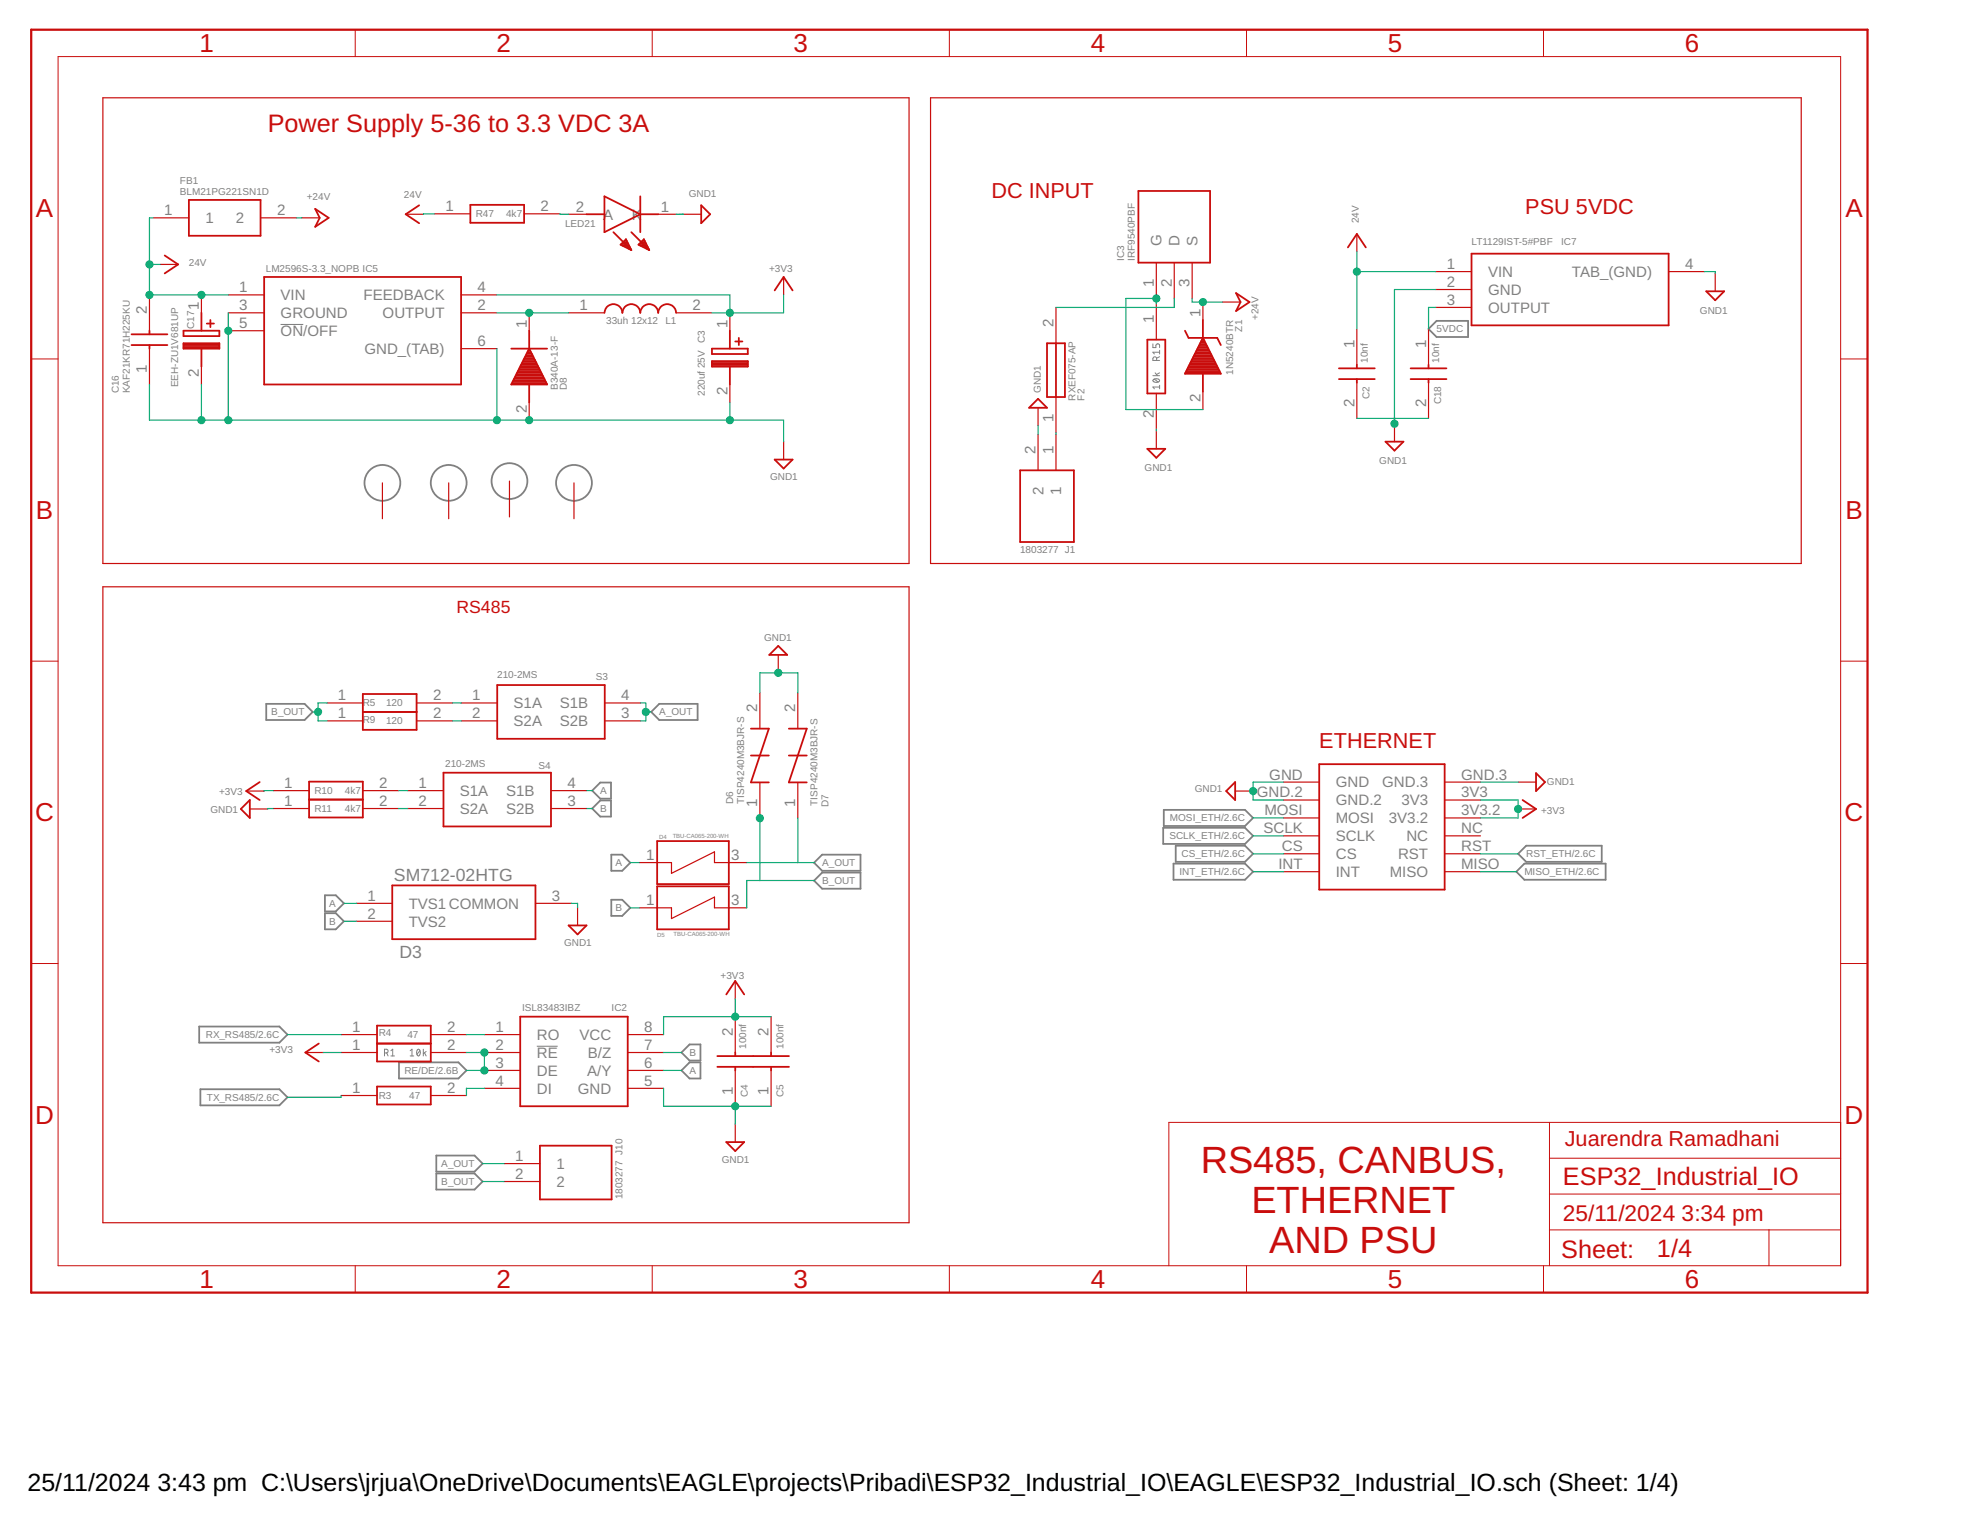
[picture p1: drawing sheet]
<svg xmlns="http://www.w3.org/2000/svg" width="279mm" height="216mm" viewBox="0 0 279 216" stroke-linecap="round" stroke-linejoin="round" font-family="sans-serif">
<g fill="none" stroke="#808080" stroke-width=".25">
<path d="M203.6 45.5h4.5v2.3h-4.5l-1.1-1.2zM37.7 99.8h5.5l1.1 1.1-1.1 1.2h-5.5zM83.9 114.6l1.2-1.1h1.5v2.3h-1.5zM83.9 112.1l1.2-1.2h1.5v2.3h-1.5zM92.3 100.9l1.2-1.1h5.4v2.3h-5.4zM164.9 117.3h11.6l1.1 1.2-1.1 1.1h-11.6zM165 114.8h11.5l1.1 1.2-1.1 1.1h-11.5zM166.7 119.9h9.8l1.1 1.1-1.1 1.2h-9.8zM46.1 129.5h1.5l1.1 1.1-1.1 1.1h-1.5zM46.1 126.9h1.5l1.1 1.2-1.1 1.1h-1.5zM86.7 127.6h1.5l1.1 1.1-1.1 1.1h-1.5zM86.7 121.2h1.5l1.1 1.1-1.1 1.1h-1.5z"/>
<path d="M115.4 122.3l1.1-1.1h5.5v2.2h-5.5zM115.4 124.8l1.1-1.1h5.5v2.3h-5.5zM166.3 122.4h10.2l1.1 1.2-1.1 1.1h-10.2zM214.9 123.6l1.2-1.2h11.5v2.3h-11.5zM215.2 121l1.1-1.1h10.8v2.3h-10.8zM28.2 145.5h11.4l1.1 1.2-1.1 1.1h-11.4zM28.4 154.4h11.2l1.1 1.2-1.1 1.1h-11.2zM56.6 150.6h8.4l1.1 1.1-1.1 1.2h-8.4zM96.6 149.2l1.1-1.1h1.6v2.2h-1.6zM96.6 151.7l1.1-1.1h1.6v2.3h-1.6zM61.8 163.8h5.5l1.1 1.2-1.1 1.1h-5.5zM61.8 166.3h5.5l1.1 1.2-1.1 1.1h-5.5z"/>
<circle cx="54.2" cy="68.5" r="2.54"/>
<circle cx="63.6" cy="68.5" r="2.54"/>
<circle cx="72.2" cy="68.2" r="2.54"/>
<circle cx="81.4" cy="68.5" r="2.54"/>
</g>
<g fill="none" stroke="#808080" stroke-width=".14">
<path d="M163.4 48.7v.6h.5v-.4l.2-.2 .3 .2v.4M163.4 53.3h1M163.5 53.8a.48 .48 0 0 1 .5-.1 .48 .48 0 0 1 .3 .4l-.2 .1h-.4l-.2-.1zM163.6 53.7l.6 .5M163.7 52.9l.4 .4M164 51.1l-.1-.4-.1-.1h-.3l-.1 .5h1M164.4 54.9h-1l.2 .2M164.4 49.7v.5M164.4 54.6v.5M164.4 52.9l-.5 .2M164.4 50.6l-.4 .2M164.4 49.9h-1l.2 .3"/>
<path d="M54.5 149.3l.5-.1v-.4l-.5-.1v1M54.8 149.3l.2 .4M55.4 149.7h.5M55.4 148.9l.3-.2v1M58.1 148.9l.3-.2v1M58.1 149.7h.6M59.2 148.8l.1-.1a.55 .55 0 0 1 0 1l-.2-.3v-.4zM59.5 148.9l-.4 .6M60 148.7v1M60.2 149.2l.2 .5M60.4 149.1l-.4 .3"/>
</g>
<path d="M39.8 46h3.2M76.1 148.3h3" fill="none" stroke="#808080" stroke-width=".15"/>
<g fill="none" stroke="#c90d0c" stroke-width=".17">
<path d="M14.6 13.9h114.3v66h-114.3zM131.9 13.9h123.4v66h-123.4zM21.7 30.9h5.1M22.7 37.5h2.6M36.9 30.9h5.1M42.8 30.9h2.5M57.5 30.4h2.5M61.6 30.3h5.1M74.3 30.3h5.1M80.6 30.4h2.5M93.3 30.4h2.5M96.9 30.4h2.5"/>
<path d="M111.1 39.3v2.5M163.9 37.2v5.1M166.5 37.2v5.1M169 37.2v5.1M192.3 33.2v2.5M203.5 38.5h5.1M236.5 38.5h5.1M243.1 38.8v2.5M21.2 41.8v5.1M21.2 49.4v5.1M28.6 41.8v2.5M28.6 52v2.5"/>
<path d="M32.4 41.8h5M32.4 44.3h5M32.4 46.9h5M65.4 41.8h5M65.4 44.3h5M65.4 49.4h5M75 44.3v2.6M75 57v2.6M80.6 44.3h5.1M95.8 44.3h5.1M103.5 44.3v2.6M103.5 54.5v2.5"/>
<path d="M147.2 57.8v2.5M149.7 43.6v5.1M149.7 56.3v5M163.9 43.1v5.1M163.9 55.8v5M170.5 42.8v2.6M170.5 55.5v2.6M173.3 42.8h2.6M192.3 46.6v5.1M192.3 54.3v5M202.5 46.6v5.1M202.5 54.3v5"/>
<path d="M203.5 41h5.1M203.5 43.6h5.1M54.2 68.5v5M63.6 68.5v5M72.2 68.2v5.1M81.4 68.5v5M111.1 62.6v2.6M147.2 61.6v5.1M149.7 61.6v5.1M163.9 61.1v2.5M197.7 60.1v2.5M14.6 83.2h114.3v90.1h-114.3z"/>
<path d="M46.4 99.7h5M59.1 99.7h5M65.4 99.7h5.1M85.7 99.7h5.1M107.7 98.2v5.1M110.3 92.8v2.6M113.1 98.2v5.1M34.9 112.1h2.5M35.4 114.7h2.6M38.7 112.1h5.1M38.7 114.6h5.1M46.4 102.2h5"/>
<path d="M51.4 112.1h5.1M51.4 114.6h5.1M57.8 112.1h5.1M57.8 114.6h5.1M59.1 102.2h5M65.4 102.2h5.1M78.1 112.1h5.1M78.1 114.6h5.1M85.7 102.2h5.1M107.7 110.9v5.1M113.1 110.9v5.1M175.1 112.1h2.5"/>
<path d="M181.9 110.9h5.1M181.9 113.4h5.1M181.9 116h5.1M181.9 118.5h5.1M204.8 110.9h5.1M204.8 113.4h5.1M204.8 116h5.1M204.8 118.5h5.1M215.2 114.7h2.5M215.2 110.9h2.5M50.5 128.1h5.1M50.5 130.6h5.1"/>
<path d="M75.9 128.1h5.1M81.9 128.7v2.5M90.6 122.3h4.6v1.5l6.1-3v1.5h4.6M90.6 128.7h4.6v1.5l6.1-3v1.5h4.6M104.2 139.1v2.5M181.9 121h5.1M181.9 123.6h5.1M204.8 121h5.1M204.8 123.6h5.1M43.3 149.2h2.5M48.4 155.3h5M48.4 146.7h5"/>
<path d="M48.4 149.2h5M61.1 155.3h5M61.1 146.7h5M61.1 149.2h5M68.7 146.7h5M68.7 149.2h5M68.7 151.7h5M68.7 154.3h5M89 146.7h5.1M89 149.2h5.1M89 151.7h5.1M89 154.3h5.1"/>
<path d="M104.2 144.1v5.1M104.2 151.7v5.1M104.2 159.4v2.5M109.3 144.1v5.1M109.3 151.7v5.1M71.5 165h5M71.5 167.5h5"/>
</g>
<g fill="none" stroke="#c90d0c" stroke-width=".14">
<path d="M8.2 8h252.7v171.4h-252.7zM50.4 4.2v3.8M92.5 4.2v3.8M134.6 4.2v3.8M176.7 4.2v3.8M218.8 4.2v3.8M4.4 50.9h3.8M260.9 50.9h3.8M4.4 93.7h3.8M260.9 93.7h3.8M4.4 136.6h3.8M260.9 136.6h3.8"/>
<path d="M219.6 159.1v20.3M260.9 159.1h-95.2v20.3M50.4 179.4v3.8M92.5 179.4v3.8M134.6 179.4v3.8M176.7 179.4v3.8M218.8 179.4v3.8M219.6 174.3h41.3M219.6 169.3h41.3M219.6 164.2h41.3M250.8 174.3v5.1"/>
</g>
<path d="M4.4 4.2h260.3v179h-260.3z" fill="none" stroke="#c90d0c" stroke-width=".32"/>
<g fill="none" stroke="#c90d0c" stroke-width=".25">
<path d="M23.3 36.2l2 1.3-2 1.3M26.8 28.3h10.1v5.1h-10.1zM37.4 39.3h28v15.2h-28zM44.7 29.6l1.9 1.3-1.9 1.3 .6-1.3zM59.4 29.1l-1.9 1.3 1.9 1.2M66.7 29h7.6v2.6h-7.6zM83.1 30.4h2.6M85.7 27.8l5.1 2.6-5.1 2.5zM87 32.9l2.5 2.6M88.1 34.6h1M88.2 34.8h1M88.3 34.4h.7"/>
<path d="M88.5 34.1h.4M88.7 35h.6M88.7 33.9l-.7 .8 1.5 .8M88.7 33.9l.8 1.6M88.7 33.9l.1 .1M89.1 35.3h.3M89.5 32.9l2.5 2.6M90.6 34.6h1M90.8 27.8v5.1M90.8 30.4h2.5M90.8 34.8h.9M90.8 34.4h.7"/>
<path d="M91.1 34.1h.3M91.2 35h.6M91.3 33.9l-.8 .8 1.5 .8M91.3 33.9l.7 1.6M91.3 33.9v.1M91.7 35.3h.2M99.4 29.1l1.3 1.3-1.3 1.2zM161.4 27.1h10.1v10.1h-10.1zM191.1 35.1l1.2-1.9 1.3 1.9M208.6 36h27.9v10.1h-27.9zM18.6 48.9h5.1M18.6 47.4h5.1"/>
<path d="M21.2 46.9v.5M21.2 48.9v.5M26 48.7h5.1v.7h-5.1zM26 49.3h5.1M26 49h5.1M26 48.8h5.1M26 46.9h5.1v.7h-5.1zM28.6 44.3v2.6M28.6 49.4v2.6M29.3 45.9h1M29.8 45.4v1M72.5 49.4h5.1"/>
<path d="M72.5 54.4h5M72.7 54.1h4.7M72.8 53.9h4.5M72.9 53.7h4.3M73 53.5h4M73.1 53.3h3.8M73.2 53h3.6M73.3 52.8h3.4M73.4 52.6h3.2M73.6 52.4h2.9M73.7 52.2h2.7M73.8 51.9h2.5"/>
<path d="M73.9 51.7h2.3M74 51.5h2.1M74.1 51.3h1.8M74.2 51h1.6M74.3 50.8h1.4M74.4 50.6h1.2M74.5 50.4h1M74.7 50.1h.7M74.8 49.9h.5M74.9 49.7h.3M75 49.5h.1M75 49.4l2.6 5.1h-5.1z"/>
<path d="M75 46.9v2.5M75 54.5v2.5M85.7 44.3a1.27 1.27 0 0 1 1.3-1.2 1.27 1.27 0 0 1 1.2 1.2 1.27 1.27 0 0 1 1.3-1.2 1.27 1.27 0 0 1 1.3 1.2 1.27 1.27 0 0 1 1.2-1.2 1.27 1.27 0 0 1 1.3 1.2 1.27 1.27 0 0 1 1.3-1.2 1.27 1.27 0 0 1 1.2 1.2M100.9 49.4h5.1v.8h-5.1zM100.9 51.2h5.1v.8h-5.1zM100.9 51.9h5.1M100.9 51.7h5.1M100.9 51.5h5.1M100.9 51.3h5.1M103.5 46.9v2.5M103.5 52v2.5M104.2 48.4h1"/>
<path d="M104.7 47.9v1M109.8 41.2l1.3-1.9 1.3 1.9M147.2 56.5l1.2 1.3h-2.5zM148.4 48.7h2.6v7.6h-2.6zM149.7 48.7v7.6M162.6 48.2h2.6v7.6h-2.6zM168 46.9l.5 1h4.1l.5 1M168 52.8h5M168.2 52.6h4.7M168.3 52.4h4.4M168.4 52.2h4.2M168.5 51.9h4"/>
<path d="M168.6 51.7h3.8M168.7 51.5h3.6M168.8 51.3h3.4M168.9 51h3.2M169.1 50.8h2.9M169.2 50.6h2.7M169.3 50.4h2.4M169.4 50.1h2.2M169.5 49.9h2M169.6 49.7h1.8M169.7 49.5h1.6M169.8 49.3h1.4"/>
<path d="M169.9 49h1.2M170.1 48.8h.9M170.2 48.6h.7M170.3 48.4h.5M170.4 48.2h.2M170.5 45.4v2.5M170.5 53v2.5M170.5 47.9l2.6 5.1h-5.1zM175.2 41.6l1.9 1.2-1.9 1.3 .7-1.3zM189.8 52.2h5.1M189.8 53.7h5.1M192.3 51.7v.5"/>
<path d="M192.3 53.7v.6M200 52.2h5M200 53.7h5M202.5 51.7v.5M202.5 53.7v.6M241.9 41.3h2.5l-1.3 1.3zM109.8 65.2h2.6l-1.3 1.2zM144.6 66.7h7.6v10.1h-7.6zM162.6 63.6h2.6l-1.3 1.3zM196.4 62.6h2.5l-1.2 1.3zM51.4 98.4h7.7v5.1h-7.7zM70.5 97.1h15.2v7.6h-15.2z"/>
<path d="M110.3 91.6l1.3 1.2h-2.5zM35.4 113.4v2.6l-1.3-1.3zM36.8 110.9l-1.9 1.2 1.9 1.3M43.8 110.8h7.6v5.1h-7.6zM43.8 113.3h7.6M51.4 100.9h7.7M62.9 109.5h15.2v7.7h-15.2zM93.2 119.2h10.1v6.1h-10.1zM106.4 103.3h2.6l-2.6 7.6h2.6M106.4 107.1h2.6M111.8 103.3h2.6l-2.6 7.6h2.6M111.8 107.1h2.6"/>
<path d="M175.1 110.9v2.5l-1.3-1.3zM187 108.3h17.8v17.8h-17.8zM215.8 113.4l1.9 1.3-1.9 1.3M217.7 109.6l1.3 1.3-1.3 1.2zM55.6 125.5h20.3v7.6h-20.3zM80.6 131.2h2.5l-1.2 1.3zM93.2 125.6h10.1v6.1h-10.1zM45.2 147.9l-1.9 1.3 1.9 1.3M53.4 154h7.7v2.6h-7.7zM53.4 145.4h7.7v5.1h-7.7zM53.4 147.9h7.7M73.7 144.1h15.3v12.7h-15.3z"/>
<path d="M101.7 151.2h10.1M101.7 149.7h10.1M103 141l1.2-1.9 1.3 1.9M104.2 149.2v.5M104.2 151.2v.5M109.3 149.2v.5M109.3 151.2v.5M76.5 162.4h10.2v7.6h-10.2zM103 161.9h2.5l-1.3 1.3z"/>
</g>
<g fill="none" stroke="#0dab76" stroke-width=".17">
<path d="M21.2 37.5h1.5M21.7 30.9h-.5v10.9h11.2M42 30.9h.8M61.6 30.3l-1.6 .1M79.4 30.3l1.2 .1M95.8 30.4h1.1M192.3 38.5h11.2M192.3 35.7v10.9M241.6 38.5h1.5v.3M21.2 54.5v5.1h89.9v3M28.6 54.5v5.1M32.4 44.3v15.3"/>
<path d="M70.4 49.4v10.2M70.4 41.8h33.1v2.5M70.4 44.3h10.2M103.5 57v2.6M111.1 41.8v2.5h-10.2M163.9 43.1v-.8h-4.3v15.8h10.9M166.5 42.3v1.3h-16.8M169 42.3v.5h4.3M192.3 59.3h10.2M203.5 41h-5.8v19.1M203.5 43.6h-1v3M147.2 60.3v1.3"/>
<path d="M149.7 61.3v.3M163.9 60.8v.3M46.4 99.7h-1.3v2.5h1.3M64.1 99.7h1.3M90.8 99.7h.7v2.5h-.7M107.7 98.2v-2.8h5.4v2.8M38.7 114.6l-.7 .1M38.7 112.1h-1.3M44.3 100.9h.8M56.5 114.6h1.3M56.5 112.1h1.3M64.1 102.2h1.3"/>
<path d="M83.2 114.6h.7M83.2 112.1h.7M91.5 100.9h.8M107.7 115.9v8.9M113.1 116v6.3M177.6 116h4.3M177.6 118.5h4.3M181.9 110.9h-4.3v2.5h4.3M209.9 113.4h5.3v2.6h-5.3M209.9 110.9h5.3M48.7 128.1h1.8M48.7 130.6h1.8"/>
<path d="M81 128.1h.9v.6M89.4 128.7h1.2M89.4 122.3h1.2M105.9 122.3h9.5M115.4 124.8h-9.5v3.9M177.6 121h4.3M177.6 123.6h4.3M209.9 121h5.3M209.9 123.6h5M40.7 146.7h7.7M45.8 149.2h2.6M48.4 155.3v.3h-7.7"/>
<path d="M66.1 149.2h2.6v2.5h-2.6M66.1 146.7h2.6M68.7 154.3h-2.6v1M94.1 154.3v2.5h15.2M94.1 149.2h2.5M94.1 151.7h2.5M104.2 141.6v2.5M104.2 156.8v2.6M109.3 144.1h-15.2v2.6M68.4 165h3.1M68.4 167.5h3.1"/>
</g>
<g fill="#0dab76" stroke="#0dab76" stroke-width=".14">
<circle cx="104.2" cy="156.8" r=".51"/>
<circle cx="110.3" cy="95.4" r=".51"/>
<circle cx="32.4" cy="46.9" r=".51"/>
<circle cx="32.4" cy="59.6" r=".51"/>
<circle cx="70.4" cy="59.6" r=".51"/>
<circle cx="75" cy="59.6" r=".51"/>
<circle cx="103.5" cy="59.6" r=".51"/>
<circle cx="28.6" cy="59.6" r=".51"/>
<circle cx="177.6" cy="112.1" r=".51"/>
<circle cx="197.7" cy="60.1" r=".51"/>
<circle cx="104.2" cy="144.1" r=".51"/>
<circle cx="103.5" cy="44.3" r=".51"/>
<circle cx="215.2" cy="114.7" r=".51"/>
<circle cx="21.2" cy="41.8" r=".51"/>
<circle cx="28.6" cy="41.8" r=".51"/>
<circle cx="21.2" cy="37.5" r=".51"/>
<circle cx="192.3" cy="38.5" r=".51"/>
<circle cx="68.7" cy="151.7" r=".51"/>
<circle cx="68.7" cy="149.2" r=".51"/>
<circle cx="91.5" cy="100.9" r=".51"/>
<circle cx="107.7" cy="116" r=".51"/>
<circle cx="45.1" cy="100.9" r=".51"/>
<circle cx="75" cy="44.3" r=".51"/>
<circle cx="170.5" cy="42.8" r=".51"/>
<circle cx="163.9" cy="42.3" r=".51"/>
</g>
<g font-size="5.4" fill="#c90d0c">
<text x="170.2" y="166.2">RS485, CANBUS,</text>
<text x="177.4" y="171.9">ETHERNET</text>
<text x="179.9" y="177.7">AND PSU</text>
</g>
<g font-size="3.7" fill="#c90d0c">
<text x="28.3" y="7.4">1</text>
<text x="70.4" y="7.4">2</text>
<text x="112.5" y="7.4">3</text>
<text x="154.6" y="7.4">4</text>
<text x="196.7" y="7.4">5</text>
<text x="238.8" y="7.4">6</text>
<text x="5.1" y="30.7">A</text>
<text x="261.6" y="30.7">A</text>
<text x="5.1" y="73.6">B</text>
<text x="261.6" y="73.6">B</text>
<text x="5" y="116.4">C</text>
<text x="261.5" y="116.4">C</text>
<text x="5" y="159.3">D</text>
<text x="261.5" y="159.3">D</text>
<text x="28.3" y="182.6">1</text>
<text x="70.4" y="182.6">2</text>
<text x="112.5" y="182.6">3</text>
<text x="154.6" y="182.6">4</text>
<text x="196.7" y="182.6">5</text>
<text x="238.8" y="182.6">6</text>
</g>
<g font-size="3.6" fill="#c90d0c">
<text x="37.9" y="18.7">Power Supply 5-36 to 3.3 VDC 3A</text>
<text x="221.6" y="168">ESP32_Industrial_IO</text>
<text x="221.3" y="178.3">Sheet:</text>
<text x="234.9" y="178.2">1/4</text>
</g>
<g font-size="3.5">
<text x="3.9" y="211.4">25/11/2024</text>
<text x="22.3" y="211.4">3:43 pm C:\Users\jrjua\OneDrive\Documents\EAGLE\projects\Pribadi\ESP32_Industrial_IO\EAGLE\ESP32_Industrial_IO.sch (Sheet: 1/4)</text>
</g>
<g font-size="3.2" fill="#c90d0c">
<text x="221.6" y="173.1">25/11/2024</text>
<text x="238.4" y="173.1">3:34 pm</text>
</g>
<g font-size="3.1" fill="#c90d0c">
<text x="140.5" y="28.1">DC INPUT</text>
<text x="216.2" y="30.4">PSU 5VDC</text>
<text x="187" y="106">ETHERNET</text>
<text x="221.8" y="162.4">Juarendra Ramadhani</text>
</g>
<text font-size="2.5" fill="#c90d0c" x="64.7" y="86.9">RS485</text>
<g font-size="2.5" fill="#808080">
<text x="55.8" y="124.9">SM712-02HTG</text>
<text x="56.6" y="135.8">D3</text>
</g>
<g font-size="2.1" fill="#808080">
<text x="63.1" y="30">1</text>
<text x="76.6" y="30">2</text>
<text x="23.3" y="30.5">1</text>
<text x="29.1" y="31.6">1</text>
<text x="33.4" y="31.6">2</text>
<text x="39.3" y="30.5">2</text>
<text x="81.6" y="30">2</text>
<text x="85.5" y="31.1">A</text>
<text x="89.6" y="31.1">K</text>
<text x="93.7" y="30">1</text>
<text x="164.7" y="34.9" transform="rotate(-90 164.7 34.9)">G</text>
<text x="167.2" y="34.9" transform="rotate(-90 167.2 34.9)">D</text>
<text x="169.7" y="34.9" transform="rotate(-90 169.7 34.9)">S</text>
<text x="33.9" y="41.4">1</text>
<text x="67.7" y="41.4">4</text>
<text x="163.6" y="40.7" transform="rotate(-90 163.6 40.7)">1</text>
<text x="166.1" y="40.7" transform="rotate(-90 166.1 40.7)">2</text>
<text x="168.6" y="40.7" transform="rotate(-90 168.6 40.7)">3</text>
<text x="205.1" y="38.1">1</text>
<text x="205.1" y="40.7">2</text>
<text x="210.9" y="39.3">VIN</text>
<text x="210.9" y="41.8">GND</text>
<text x="222.8" y="39.3">TAB_(GND)</text>
<text x="238.9" y="38.1">4</text>
<text x="20.8" y="44.5" transform="rotate(-90 20.8 44.5)">2</text>
<text x="28.2" y="44" transform="rotate(-90 28.2 44)">1</text>
<text x="33.9" y="44">3</text>
<text x="33.9" y="46.5">5</text>
<text x="39.8" y="42.6">VIN</text>
<text x="39.8" y="45.1">GROUND</text>
<text x="39.8" y="47.6">ON/OFF</text>
<text x="51.5" y="42.6">FEEDBACK</text>
<text x="54.2" y="45.1">OUTPUT</text>
<text x="67.7" y="44">2</text>
<text x="74.7" y="46.5" transform="rotate(-90 74.7 46.5)">1</text>
<text x="82.2" y="44">1</text>
<text x="98.2" y="44">2</text>
<text x="103.1" y="46.5" transform="rotate(-90 103.1 46.5)">1</text>
<text x="149.3" y="46.3" transform="rotate(-90 149.3 46.3)">2</text>
<text x="163.6" y="45.8" transform="rotate(-90 163.6 45.8)">1</text>
<text x="170.2" y="45" transform="rotate(-90 170.2 45)">1</text>
<text x="205.1" y="43.2">3</text>
<text x="210.9" y="44.3">OUTPUT</text>
<text x="20.8" y="52.9" transform="rotate(-90 20.8 52.9)">1</text>
<text x="28.2" y="53.5" transform="rotate(-90 28.2 53.5)">2</text>
<text x="51.6" y="50.2">GND_(TAB)</text>
<text x="67.7" y="49.1">6</text>
<text x="192" y="49.4" transform="rotate(-90 192 49.4)">1</text>
<text x="202.2" y="49.4" transform="rotate(-90 202.2 49.4)">1</text>
<text x="74.7" y="58.6" transform="rotate(-90 74.7 58.6)">2</text>
<text x="103.1" y="56" transform="rotate(-90 103.1 56)">2</text>
<text x="149.3" y="59.8" transform="rotate(-90 149.3 59.8)">1</text>
<text x="163.6" y="59.3" transform="rotate(-90 163.6 59.3)">2</text>
<text x="170.2" y="57.1" transform="rotate(-90 170.2 57.1)">2</text>
<text x="192" y="57.8" transform="rotate(-90 192 57.8)">2</text>
<text x="202.2" y="57.8" transform="rotate(-90 202.2 57.8)">2</text>
<text x="146.8" y="64.3" transform="rotate(-90 146.8 64.3)">2</text>
<text x="149.3" y="64.3" transform="rotate(-90 149.3 64.3)">1</text>
<text x="147.9" y="70.2" transform="rotate(-90 147.9 70.2)">2</text>
<text x="150.4" y="70.2" transform="rotate(-90 150.4 70.2)">1</text>
<text x="47.9" y="99.3">1</text>
<text x="47.9" y="101.8">1</text>
<text x="61.4" y="99.3">2</text>
<text x="61.4" y="101.8">2</text>
<text x="67" y="99.3">1</text>
<text x="67" y="101.8">2</text>
<text x="72.8" y="100.4">S1A</text>
<text x="79.4" y="100.4">S1B</text>
<text x="88.1" y="99.3">4</text>
<text x="88.1" y="101.8">3</text>
<text x="107.4" y="101" transform="rotate(-90 107.4 101)">2</text>
<text x="112.7" y="101" transform="rotate(-90 112.7 101)">2</text>
<text x="72.8" y="102.9">S2A</text>
<text x="79.4" y="102.9">S2B</text>
<text x="40.3" y="111.7">1</text>
<text x="53.8" y="111.7">2</text>
<text x="59.3" y="111.7">1</text>
<text x="65.2" y="112.8">S1A</text>
<text x="71.7" y="112.8">S1B</text>
<text x="80.4" y="111.7">4</text>
<text x="178.1" y="113.1">GND.2</text>
<text x="179.9" y="110.5">GND</text>
<text x="189.4" y="111.6">GND</text>
<text x="195.9" y="111.6">GND.3</text>
<text x="207.1" y="110.5">GND.3</text>
<text x="207.1" y="113.1">3V3</text>
<text x="40.3" y="114.3">1</text>
<text x="53.8" y="114.3">2</text>
<text x="59.3" y="114.3">2</text>
<text x="65.2" y="115.4">S2A</text>
<text x="71.7" y="115.4">S2B</text>
<text x="80.4" y="114.3">3</text>
<text x="107.4" y="114.4" transform="rotate(-90 107.4 114.4)">1</text>
<text x="112.7" y="114.4" transform="rotate(-90 112.7 114.4)">1</text>
<text x="179.1" y="118.1">SCLK</text>
<text x="179.2" y="115.6">MOSI</text>
<text x="189.4" y="114.2">GND.2</text>
<text x="189.4" y="116.7">MOSI</text>
<text x="189.4" y="119.2">SCLK</text>
<text x="196.9" y="116.7">3V3.2</text>
<text x="198.7" y="114.2">3V3</text>
<text x="199.4" y="119.2">NC</text>
<text x="207.1" y="115.6">3V3.2</text>
<text x="207.1" y="118.1">NC</text>
<text x="91.6" y="121.9">1</text>
<text x="103.7" y="121.9">3</text>
<text x="181.2" y="123.2">INT</text>
<text x="181.7" y="120.7">CS</text>
<text x="189.4" y="121.8">CS</text>
<text x="189.4" y="124.3">INT</text>
<text x="197" y="124.3">MISO</text>
<text x="198.2" y="121.8">RST</text>
<text x="207.1" y="120.7">RST</text>
<text x="207.1" y="123.2">MISO</text>
<text x="52.1" y="127.7">1</text>
<text x="52.1" y="130.2">2</text>
<text x="57.9" y="128.8">TVS1 COMMON</text>
<text x="57.9" y="131.4">TVS2</text>
<text x="78.2" y="127.7">3</text>
<text x="91.6" y="128.3">1</text>
<text x="103.7" y="128.3">3</text>
<text x="49.9" y="146.3">1</text>
<text x="49.9" y="148.9">1</text>
<text x="63.4" y="146.3">2</text>
<text x="63.4" y="148.9">2</text>
<text x="70.2" y="146.3">1</text>
<text x="70.2" y="148.9">2</text>
<text x="76.1" y="147.4">RO</text>
<text x="76.1" y="150">RE</text>
<text x="82.1" y="147.4">VCC</text>
<text x="83.3" y="150">B/Z</text>
<text x="91.3" y="146.3">8</text>
<text x="91.3" y="148.9">7</text>
<text x="103.9" y="146.9" transform="rotate(-90 103.9 146.9)">2</text>
<text x="109" y="146.9" transform="rotate(-90 109 146.9)">2</text>
<text x="49.9" y="155">1</text>
<text x="63.4" y="155">2</text>
<text x="70.2" y="151.4">3</text>
<text x="70.2" y="153.9">4</text>
<text x="76.1" y="152.5">DE</text>
<text x="76.1" y="155.1">DI</text>
<text x="81.9" y="155.1">GND</text>
<text x="83.2" y="152.5">A/Y</text>
<text x="91.3" y="151.4">6</text>
<text x="91.3" y="153.9">5</text>
<text x="103.9" y="155.3" transform="rotate(-90 103.9 155.3)">1</text>
<text x="109" y="155.3" transform="rotate(-90 109 155.3)">1</text>
<text x="73" y="164.6">1</text>
<text x="73" y="167.1">2</text>
<text x="78.9" y="165.7">1</text>
<text x="78.9" y="168.3">2</text>
</g>
<g font-size="1.4" fill="#808080">
<text x="25.5" y="27.6">BLM21PG221SN1D</text>
<text x="25.5" y="26.1">FB1</text>
<text x="43.5" y="28.3">+24V</text>
<text x="57.3" y="28.1">24V</text>
<text x="97.6" y="28">GND1</text>
<text x="67.4" y="30.8">R47</text>
<text x="71.7" y="30.8">4k7</text>
<text x="80.1" y="32.1">LED21</text>
<text x="192.6" y="31.6" transform="rotate(-90 192.6 31.6)">24V</text>
<text x="208.6" y="34.7">LT1129IST-5#PBF</text>
<text x="221.3" y="34.7">IC7</text>
<text x="26.8" y="37.7">24V</text>
<text x="37.7" y="38.5">LM2596S-3.3_NOPB IC5</text>
<text x="109" y="38.5">+3V3</text>
<text x="159.3" y="37" transform="rotate(-90 159.3 37)">IC3</text>
<text x="160.9" y="37" transform="rotate(-90 160.9 37)">IRF9540PBF</text>
<text x="27.5" y="46.7" transform="rotate(-90 27.5 46.7)">C17</text>
<text x="85.9" y="45.9">33uh 12x12</text>
<text x="94.3" y="45.9">L1</text>
<text x="176.1" y="47" transform="rotate(-90 176.1 47)">Z1</text>
<text x="178.4" y="45.4" transform="rotate(-90 178.4 45.4)">+24V</text>
<text x="203.7" y="47.1">5VDC</text>
<text x="241" y="44.5">GND1</text>
<text x="99.9" y="48.7" transform="rotate(-90 99.9 48.7)">C3</text>
<text x="174.8" y="53.1" transform="rotate(-90 174.8 53.1)">1N5240BTR</text>
<text x="193.9" y="51.4" transform="rotate(-90 193.9 51.4)">10nf</text>
<text x="204" y="51.4" transform="rotate(-90 204 51.4)">10nf</text>
<text x="16.9" y="55.8" transform="rotate(-90 16.9 55.8)">C16</text>
<text x="18.4" y="55.8" transform="rotate(-90 18.4 55.8)">KAF21KR71H225KU</text>
<text x="25.2" y="54.9" transform="rotate(-90 25.2 54.9)">EEH-ZU1V681UP</text>
<text x="79.1" y="55.3" transform="rotate(-90 79.1 55.3)">B340A-13-F</text>
<text x="80.4" y="55.3" transform="rotate(-90 80.4 55.3)">D8</text>
<text x="99.9" y="56.1" transform="rotate(-90 99.9 56.1)">220uf 25V</text>
<text x="147.5" y="55.7" transform="rotate(-90 147.5 55.7)">GND1</text>
<text x="152.5" y="56.8" transform="rotate(-90 152.5 56.8)">RXEF075-AP</text>
<text x="153.7" y="56.8" transform="rotate(-90 153.7 56.8)">F2</text>
<text x="194.1" y="56.5" transform="rotate(-90 194.1 56.5)">C2</text>
<text x="204.3" y="57.3" transform="rotate(-90 204.3 57.3)">C18</text>
<text x="195.5" y="65.8">GND1</text>
<text x="109.2" y="68.1">GND1</text>
<text x="162.3" y="66.8">GND1</text>
<text x="144.6" y="78.4">1803277 J1</text>
<text x="108.3" y="90.9">GND1</text>
<text x="38.5" y="101.4">B_OUT</text>
<text x="51.4" y="100.2">R5</text>
<text x="54.7" y="100.2">120</text>
<text x="70.5" y="96.1">210-2MS</text>
<text x="84.4" y="96.3">S3</text>
<text x="93.5" y="101.4">A_OUT</text>
<text x="51.4" y="102.4">R9</text>
<text x="54.7" y="102.7">120</text>
<text x="31" y="112.6">+3V3</text>
<text x="44.6" y="112.6">R10</text>
<text x="48.9" y="112.6">4k7</text>
<text x="63.1" y="108.8">210-2MS</text>
<text x="76.3" y="109">S4</text>
<text x="85.1" y="112.6">A</text>
<text x="105.5" y="114" transform="rotate(-90 105.5 114)">TISP4240M3BJR-S</text>
<text x="169.4" y="112.3">GND1</text>
<text x="219.3" y="111.2">GND1</text>
<text x="29.8" y="115.3">GND1</text>
<text x="44.6" y="115.1">R11</text>
<text x="48.9" y="115.1">4k7</text>
<text x="85.1" y="115.1">B</text>
<text x="103.9" y="114" transform="rotate(-90 103.9 114)">D6</text>
<text x="115.9" y="114.2" transform="rotate(-90 115.9 114.2)">TISP4240M3BJR-S</text>
<text x="117.5" y="114.4" transform="rotate(-90 117.5 114.4)">D7</text>
<text x="165.8" y="119">SCLK_ETH/2.6C</text>
<text x="165.9" y="116.5">MOSI_ETH/2.6C</text>
<text x="218.5" y="115.4">+3V3</text>
<text x="87.3" y="122.8">A</text>
<text x="116.5" y="122.8">A_OUT</text>
<text x="116.5" y="125.3">B_OUT</text>
<text x="167.2" y="124.1">INT_ETH/2.6C</text>
<text x="167.5" y="121.5">CS_ETH/2.6C</text>
<text x="216.1" y="124.1">MISO_ETH/2.6C</text>
<text x="216.3" y="121.5">RST_ETH/2.6C</text>
<text x="46.6" y="131.1">B</text>
<text x="46.6" y="128.6">A</text>
<text x="87.3" y="129.2">B</text>
<text x="80" y="134.1">GND1</text>
<text x="74" y="143.4">ISL83483IBZ</text>
<text x="86.7" y="143.4">IC2</text>
<text x="102.2" y="138.8">+3V3</text>
<text x="29.2" y="147.2">RX_RS485/2.6C</text>
<text x="38.2" y="149.2">+3V3</text>
<text x="53.7" y="146.9">R4</text>
<text x="57.8" y="147.2">47</text>
<text x="97.8" y="149.7">B</text>
<text x="105.8" y="148.7" transform="rotate(-90 105.8 148.7)">100nf</text>
<text x="111.1" y="148.7" transform="rotate(-90 111.1 148.7)">100nf</text>
<text x="53.7" y="155.8">R3</text>
<text x="57.3" y="152.3">RE/DE/2.6B</text>
<text x="58" y="155.8">47</text>
<text x="97.8" y="152.3">A</text>
<text x="106" y="155.6" transform="rotate(-90 106 155.6)">C4</text>
<text x="111.1" y="155.6" transform="rotate(-90 111.1 155.6)">C5</text>
<text x="29.3" y="156.1">TX_RS485/2.6C</text>
<text x="62.6" y="165.5">A_OUT</text>
<text x="102.3" y="164.8">GND1</text>
<text x="62.6" y="168">B_OUT</text>
<text x="88.2" y="170" transform="rotate(-90 88.2 170)">1803277 J10</text>
</g>
<g font-size=".8" fill="#808080">
<text x="93.4" y="118.9">D4</text>
<text x="95.4" y="118.8">TBU-CA065-200-WH</text>
<text x="93.2" y="132.8">D5</text>
<text x="95.5" y="132.7">TBU-CA065-200-WH</text>
</g>
</svg>
